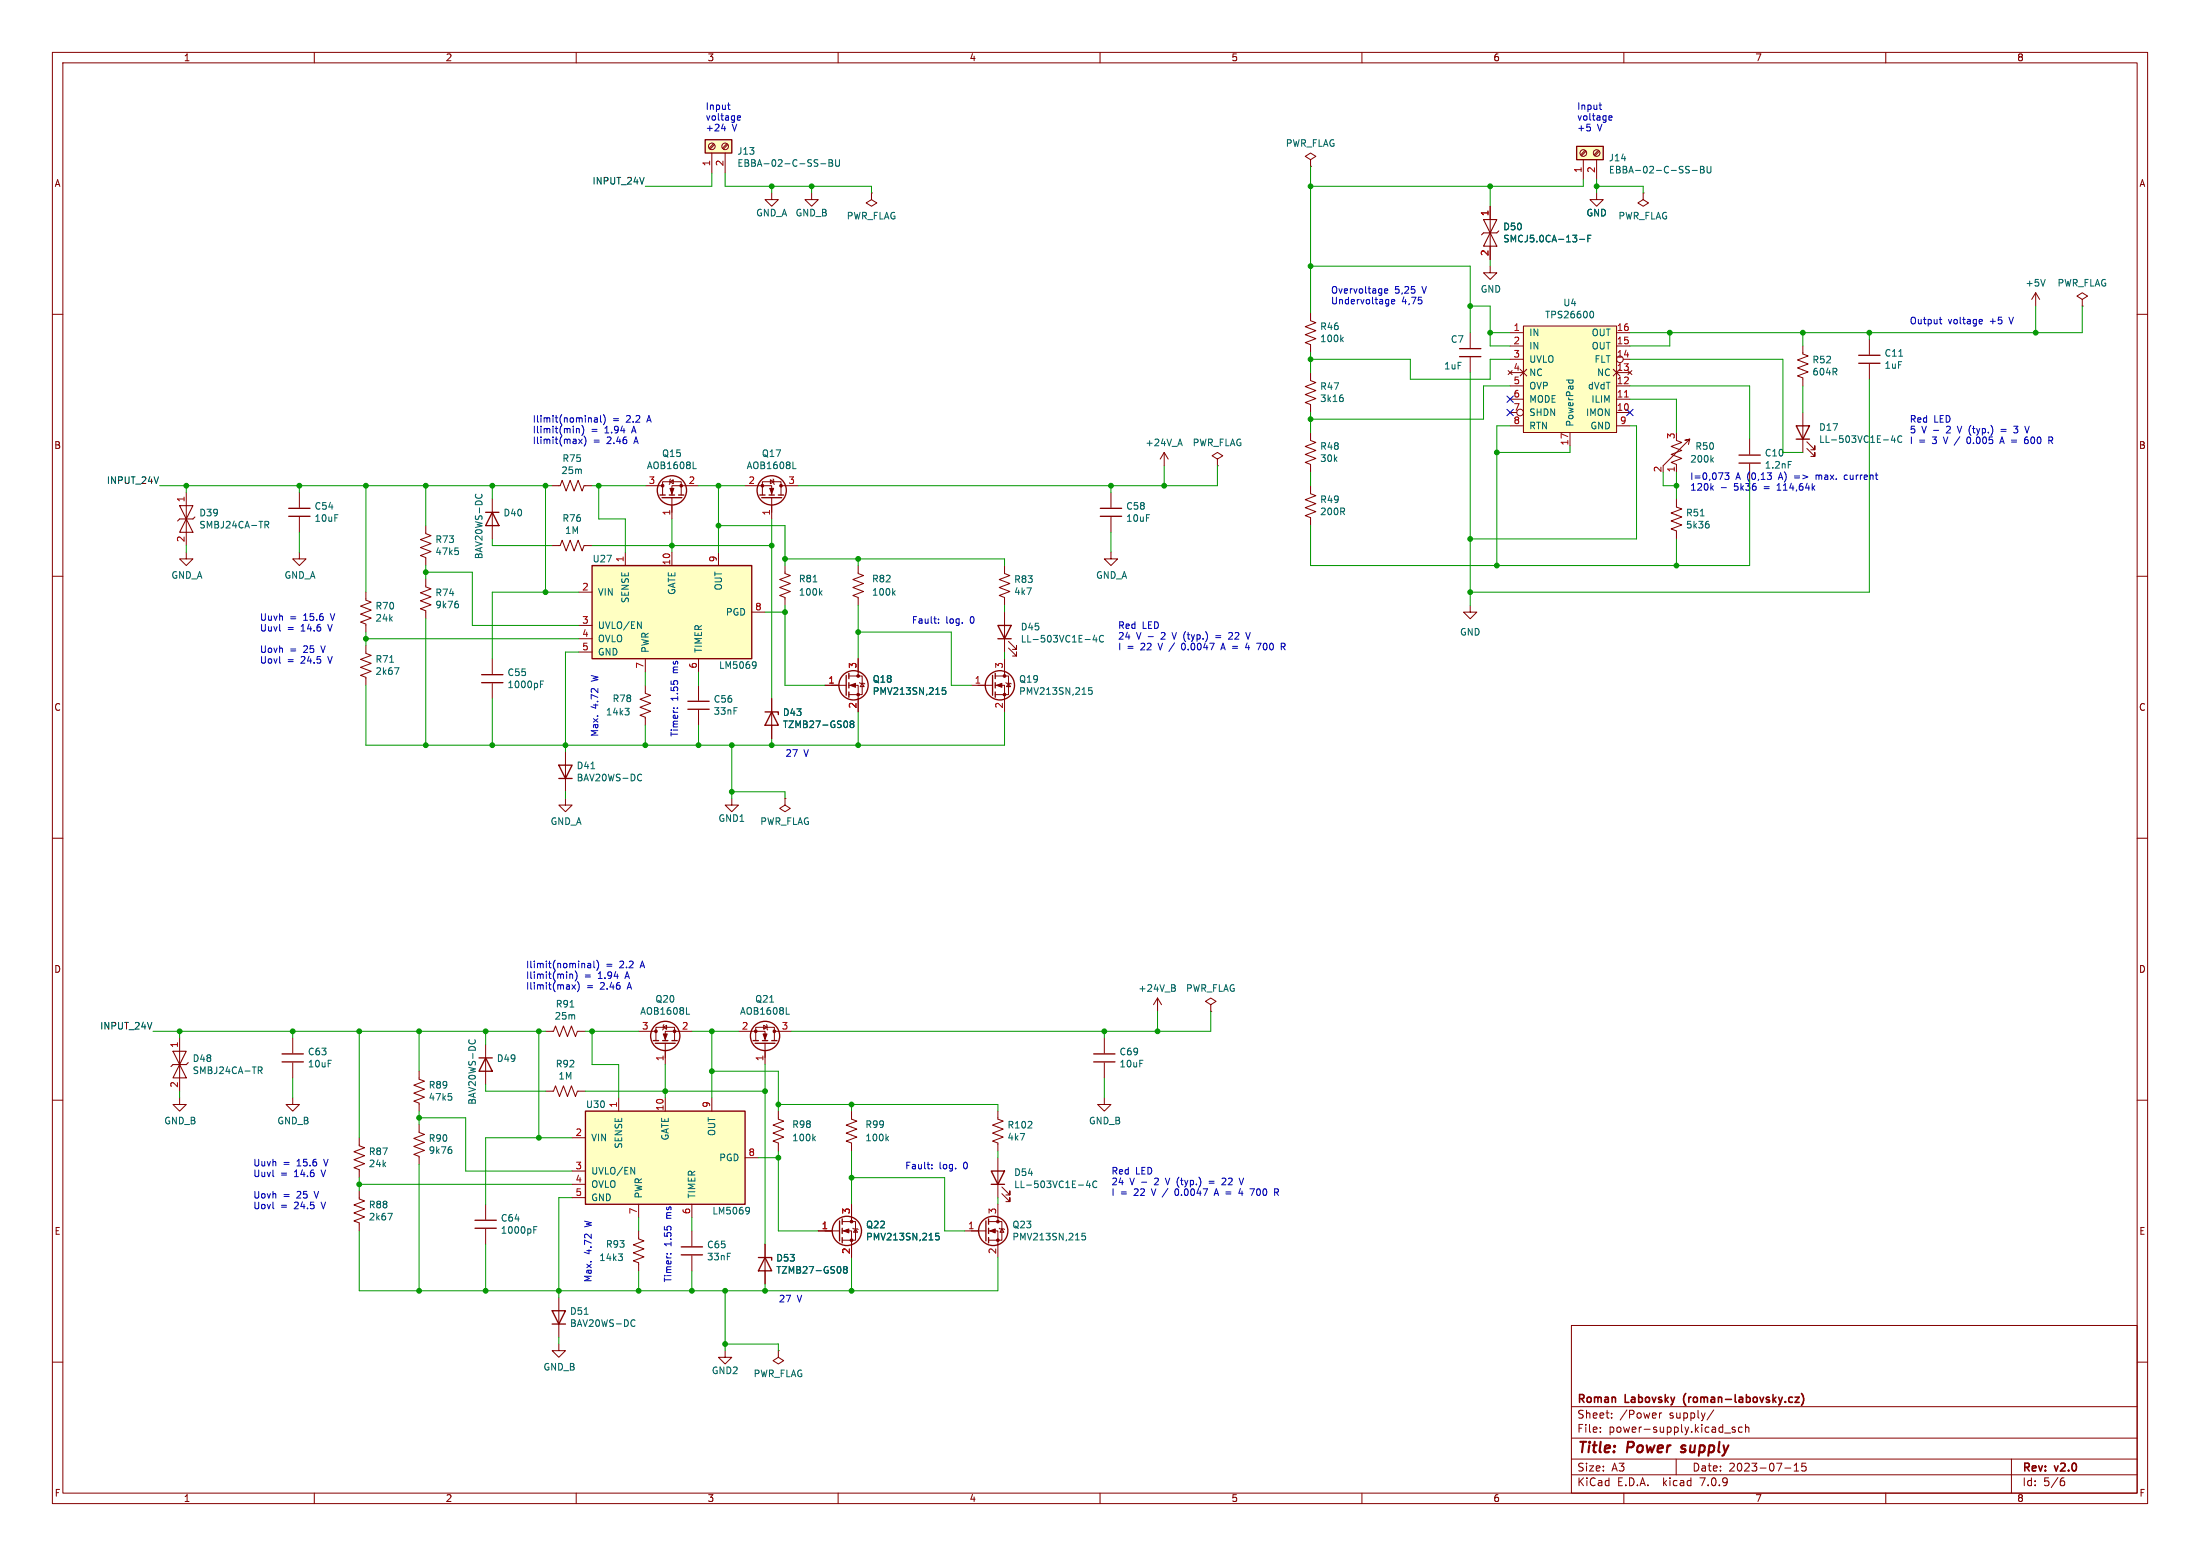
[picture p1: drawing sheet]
<svg xmlns="http://www.w3.org/2000/svg" width="420mm" height="297mm" viewBox="0 0 420 297" stroke-linecap="round" stroke-linejoin="round" font-family="sans-serif">
<g fill="none" stroke="#840000" stroke-width=".19">
<path d="M10 10h400v277h-400zM12 12h396v273h-396zM60 10v2M110 10v2M160 10v2M210 10v2M260 10v2M310 10v2M360 10v2M135.9 29.2v3.8M136.2 27.4l-.8 .9M136.4 27.6l-.8 .9"/>
<path d="M138.4 29.2v3.8M138.8 27.4l-.9 .9M138.9 27.6l-.8 .9M147.3 36.8v1.3h1.3l-1.3 1.3-1.3-1.3h1.3M154.9 36.8v1.3h1.3l-1.3 1.3-1.2-1.3h1.2M166.4 36.8v1.3l1 .6-1 .7-1-.7 1-.6M166.4 36.8h.1M250.2 30.5l1-.7-1-.6-1 .6 1 .7v1.3M250.2 31.8h.1M284.5 39.4v10.1M302.3 30.5v3.8M302.6 28.7l-.8 .9"/>
<path d="M302.8 28.9l-.9 .8M304.8 36.8v1.3h1.3l-1.3 1.3-1.3-1.3h1.3M304.8 30.5v3.8M305.1 28.7l-.8 .9M305.3 28.9l-.8 .8M313.7 36.8v1.3l1 .6-1 .7-1-.7 1-.6M313.7 36.8h.1M10 60h2M250.2 59.7v1.5l1 .4-2 .8 2 .7-2 .8 2 .7-2 .8 1 .4v1.5M284.5 50.8v1.3h1.2l-1.2 1.2-1.3-1.2h1.3M388.6 55.9l-.7 1.3M388.6 55.9v2.5"/>
<path d="M388.6 55.9l.8 1.3M397.5 57.2l1-.7-1-.6-1 .6 1 .7v1.2M397.5 58.4h.1M408 60h2M250.2 71.1v1.5l1 .4-2 .8 2 .7-2 .8 2 .8-2 .7 1 .4v1.5M280.7 63.5v2.9M280.7 68.2v2.9M287.9 70.7l.8 .8M288.3 63.5h2.5M288.3 78.7h1.3M288.3 76.2h2.5M288.3 73.7h2.5"/>
<path d="M288.3 71.1h2.5M288.3 68.6h2.5M288.3 66h2.5M288.7 70.7l-.8 .8M290.2 70.5l1.3 1.3M290.8 62.2h17.8v20.4h-17.8zM291.5 70.5l-1.3 1.3M308 70.5l1.2 1.3M308.6 63.5h2.5M308.6 78.7h2.5M308.6 76.2h2.5M308.6 73.7h2.5"/>
<path d="M308.6 71.1h2.5M308.6 66h2.5M309.2 70.5l-1.2 1.3M309.9 68.6h1.2M310.8 70.7l.7 .8M311.5 70.7l-.7 .8M344.2 66v1.6l1 .3-2 .8 2 .8-2 .7 2 .8-2 .8 1 .3v1.6M344.2 78.7v7.7M356.9 64.8v2.9M356.9 69.5v2.9M35.6 94v10.1M57.1 94v2.9"/>
<path d="M57.1 98.7v2.9M94 95.3v7.6M105.4 92.7h1.5l.4-1 .8 2 .7-2 .8 2 .8-2 .7 2 .4-1h1.5M123.2 92.7h3.3M126.5 94.5v-2.6h3.5v2.6M127.9 91.9l.6-.3v.7zM128 91.4l-.2 1.1M128.3 95v4.1M133.3 92.7h-5v1.8M142.2 92.7h5.1v1.8M145.5 94.5v-2.6h3.6v2.6M147.1 91.6l.6 .3-.6 .4z"/>
<path d="M147.3 95v4.1M147.6 91.4l.2 1.1M149.1 92.7h3.3M212.1 94v2.9M212.1 98.7v2.9M222.2 86.4l-.7 1.2M222.2 86.4v2.5M222.2 86.4l.8 1.2M232.4 87.6l1-.6-1-.6-1 .6 1 .6v1.3M232.4 88.9h.1M250.2 92.7v1.5l1 .4-2 .8 2 .7-2 .8 2 .8-2 .7 1 .4v1.5M250.2 82.6v1.5l1 .4-2 .7 2 .8-2 .7 2 .8-2 .8 1 .3v1.6"/>
<path d="M288.3 81.3h2.5M299.7 82.6v2.5M308.6 81.3h2.5M320 84.1l1.1 .4-2.1 .7 2.1 .8-2.1 .7 2.1 .8-2.1 .8 1 .3v1.6M320 95.3v1.5l1.1 .4-2.1 .7 2.1 .8-2.1 .7 2.1 .8-2.1 .8 1 .3v1.6M322.3 84.8l.3-1-1 .3 1-.3-5.1 5.1M334 83.8v2.9M334 88.5v2.9M344.9 85.6l1.6 1.5v-.7v.7h-.8M344.9 84.3l1.6 1.6v-.8v.8h-.8M10 110h2M35.6 105.4v1.3h1.2l-1.2 1.3-1.3-1.3h1.3"/>
<path d="M57.1 105.4v1.3h1.3l-1.3 1.3-1.2-1.3h1.2M69.8 113v1.6l1.1 .3-2.1 .8 2.1 .8-2.1 .7 2.1 .8-2.1 .7 1 .4v1.6M81.3 100.3v1.6l1 .3-2 .8 2 .8-2 .7 2 .8-2 .7 1 .4v1.6M81.3 110.5v1.5l1 .4-2 .8 2 .7-2 .8 2 .7-2 .8 1 .4v1.5M105.4 104.1h1.5l.4-1 .8 2.1 .7-2.1 .8 2.1 .8-2.1 .7 2.1 .4-1.1h1.5M110.5 113h2.5M110.5 119.4h2.5M119.4 105.4v2.6M128.3 105.4v2.6M137.2 105.4v2.6M143.5 116.8h2.5M149.9 108v1.5l1 .4-2.1 .7 2.1 .8-2.1 .7 2.1 .8-2.1 .8 1.1 .3v1.6"/>
<path d="M163.8 108v1.5l1 .4-2 .7 2 .8-2 .7 2 .8-2 .8 1 .3v1.6M191.8 108v1.5l1 .4-2 .7 2 .8-2 .7 2 .8-2 .8 1 .3v1.6M191.8 116.8v7.7M212.1 105.4v1.3h1.3l-1.3 1.3-1.3-1.3h1.3M280.7 115.6v1.2h1.2l-1.2 1.3-1.3-1.3h1.3M408 110h2M69.8 123.2v1.5l1.1 .4-2.1 .8 2.1 .7-2.1 .8 2.1 .7-2.1 .8 1 .4v1.5M94 125.7v2.9M94 130.5v2.9M110.5 121.9h2.5M110.5 124.5h2.5M123.2 130.8v1.5l1 .4-2 .8 2 .7-2 .8 2 .8-2 .7 1 .4v1.5"/>
<path d="M123.2 125.7v2.6M133.3 125.7v2.6M133.3 130.8v2.9M133.3 135.5v2.9M147.3 133.4v7.6M157.5 130.8h4M162.1 130.8h1.7v5.1M162.1 129h2.5v3.6h-2.5M163.8 125.7v3.3M164.1 130.3l1 .3M164.6 130.4l.4 .7h-.8zM185.4 130.8h4.1"/>
<path d="M190 130.8h1.8v5.1M190 129h2.5v3.6h-2.5M191.8 125.7v3.3M192 130.3l1 .3M192.5 130.4l.4 .7h-.7zM192.5 123.7l1.6 1.5v-.7v.7h-.8M192.5 122.4l1.6 1.6v-.8v.8h-.8M10 160h2M107.9 152.4v1.3h1.3l-1.3 1.2-1.2-1.2h1.2M107.9 143.5v7.6M139.7 152.4v1.3h1.3l-1.3 1.2-1.3-1.2h1.3M149.9 152.4v1.3l1 .6-1 .6-1.1-.6 1.1-.6"/>
<path d="M149.9 152.4h.1M408 160h2M34.3 198.1v10.2M55.9 198.1v2.9M92.7 199.4v7.6M104.1 196.9h1.6l.3-1.1 .8 2.1 .8-2.1 .7 2.1 .8-2.1 .8 2.1 .3-1h1.6M121.9 196.9h3.3M125.2 198.6v-2.5h3.6v2.5M126.6 196.1l.7-.4v.8zM126.7 195.6l-.2 1M127 199.1v4.1M132.1 196.9h-5.1v1.7"/>
<path d="M141 196.9h5v1.7M144.3 198.6v-2.5h3.5v2.5M145.8 195.7l.6 .4-.6 .4zM146 199.1v4.1M146.3 195.6l.3 1M147.8 196.9h3.3M210.8 198.1v2.9M221 190.5l-.8 1.3M221 190.5v2.5M221 190.5l.7 1.3M231.1 191.8l1.1-.7-1.1-.6-1 .6 1 .7v1.2M231.1 193h.1"/>
<path d="M10 210h2M34.3 209.6v1.2h1.3l-1.3 1.3-1.3-1.3h1.3M55.9 209.6v1.2h1.2l-1.2 1.3-1.3-1.3h1.3M55.9 202.8v2.9M68.6 217.2v1.5l1 .4-2 .7 2 .8-2 .8 2 .7-2 .8 1 .4v1.5M80 204.5v1.5l1 .4-2 .7 2 .8-2 .8 2 .7-2 .8 1 .4v1.5M80 214.6v1.6l1 .3-2 .8 2 .8-2 .7 2 .8-2 .7 1 .4v1.5M104.1 208.3h1.6l.3-1 .8 2 .8-2 .7 2 .8-2 .8 2 .3-1h1.6M109.2 217.2h2.6M118.1 209.6v2.5M127 209.6v2.5M135.9 209.6v2.5"/>
<path d="M148.6 212.1v1.5l1 .4-2 .8 2 .7-2 .8 2 .7-2 .8 1 .4v1.5M162.6 212.1v1.5l1 .4-2.1 .8 2.1 .7-2.1 .8 2.1 .7-2.1 .8 1.1 .4v1.5M190.5 212.1v1.5l1 .4-2 .8 2 .7-2 .8 2 .7-2 .8 1 .4v1.5M210.8 209.6v1.2h1.3l-1.3 1.3-1.3-1.3h1.3M210.8 202.8v2.9M408 210h2M68.6 227.3v1.6l1 .3-2 .8 2 .8-2 .7 2 .8-2 .7 1 .4v1.5M92.7 229.9v2.9M92.7 234.6v2.9M109.2 223.5h2.6M109.2 226.1h2.6M109.2 228.6h2.6"/>
<path d="M121.9 234.9v1.6l1 .4-2 .7 2 .8-2 .7 2 .8-2 .8 1 .3v1.6M121.9 229.9v2.5M132.1 229.9v2.5M132.1 234.9v2.9M132.1 239.7v2.9M142.2 221h2.6M146 237.5v7.6M156.2 234.9h4.1M160.8 234.9h1.8v5.1M160.8 233.2h2.5v3.5h-2.5M162.6 229.9v3.3M162.8 234.4l1 .3"/>
<path d="M163.3 234.6l.4 .6h-.8zM184.1 234.9h4.1M188.7 234.9h1.8v5.1M188.7 233.2h2.6v3.5h-2.6M190.5 221v7.6M190.5 229.9v3.3M190.8 234.4l1 .3M191.3 234.6l.3 .6h-.7zM191.3 227.8l1.5 1.6v-.8v.8h-.8M191.3 226.6l1.5 1.5v-.8v.8h-.8M10 260h2M106.7 256.5v1.3h1.2l-1.2 1.3-1.3-1.3h1.3"/>
<path d="M106.7 247.6v7.7M138.4 257.8v1.3h1.3l-1.3 1.2-1.2-1.2h1.2M148.6 257.8v1.3l1 .6-1 .6-1-.6 1-.6M148.6 257.8h.1M300 253h108v32h-108zM408 260h2M300 278.5h108M300 274.5h108M300 268.5h108M305.5 273.2v.2M305.5 272.5v.1M307.7 270.5v.2"/>
<path d="M307.7 269.8v.1M316.8 269.7v1M317.2 269.7l-.3 .1-.1 .2M320 278.5v3M327.2 269.1l-1.3 1.9M329.2 273.5h1.2M331.2 272.5l-.3-.1-.2 .2v.2l.5 .2v.3h-.5M332.6 272.5l-.4-.1-.3 .3 .1 .6h.6M333.2 272.5l.2-.1 .4 .1 .1 .9M333.2 271.9v1.5M342.5 279.7l.4-.4v1.5M344.7 279.3h-.7l-.1 .7 .3-.1h.5l.1 .2-.1 .5-.2 .2-.6-.2"/>
<path d="M384 278.5v6.5M60 285v2M110 285v2M160 285v2M210 285v2M260 285v2M300 281.5h108M310 285v2M340.7 280.2h1.2M342.5 280.8h.9M360 285v2M393.6 282.7h.3l.3 .2-.1 .5-.5 .2"/>
<path d="M394 282.1l-.4 .1"/>
<circle cx="135.9" cy="27.9" r=".63"/>
<circle cx="138.4" cy="27.9" r=".63"/>
<circle cx="302.3" cy="29.2" r=".63"/>
<circle cx="304.8" cy="29.2" r=".63"/>
<circle cx="290.2" cy="78.7" r=".63"/>
<circle cx="309.2" cy="68.6" r=".63"/>
</g>
<path d="M320.9 277.1l.2 .1M321.1 276l-.1 .3 .1 .1" fill="none" stroke="#840000" stroke-width=".4"/>
<path d="M342.7 266.7h.8l-.8 1h.8M343.9 266a1.72 1.72 0 0 1 0 2.3" fill="none" stroke="#840000" stroke-width=".3"/>
<g fill="none" stroke="#840000" stroke-width=".25">
<path d="M134.6 26.7h5.1v2.5h-5.1zM301 27.9h5.1v2.6h-5.1zM278.6 66.5h4.1M278.6 68.1h4.1M354.8 67.8h4.1M354.8 69.3h4.1M55.1 97h4.1M55.1 98.6h4.1M92.7 97.8h2.5M94 97.8l1.2 2.5h-2.5zM126 94.5h1M126.4 95h3.8"/>
<path d="M127.8 94.5h1M129.5 94.5h1.1M145 94.5h1M145.4 95h3.8M146.8 94.5h1M148.6 94.5h1M210.1 97h4M210.1 98.6h4M332 86.9h4M332 88.4h4M342.9 81.3h2.5l-1.2 2.5zM342.9 83.8h2.5"/>
<path d="M113 108h30.5v17.7h-30.5zM190.5 119.4h2.5l-1.2 2.5zM91.9 130.3h4.1M91.9 128.8h4.1M131.3 133.9h4.1M131.3 135.4h4.1M146 135.9h2.6v.5M147.3 135.9l1.3 2.5h-2.6zM161.5 128.9v3.8M162.1 128.5v1M162.1 130.3v1M162.1 132.1v1"/>
<path d="M189.5 128.9v3.8M190 128.5v1M190 130.3v1M190 132.1v1M190.5 121.9h2.5M106.7 146.1h2.5l-1.3 2.5zM106.7 148.6h2.5M124.7 198.6h1M125.1 199.1h3.8M126.5 198.6h1M128.3 198.6h1M143.8 198.6h1"/>
<path d="M144.1 199.1h3.9M145.5 198.6h1.1M147.3 198.6h1M53.8 201.2h4.1M53.8 202.7h4.1M91.4 201.9h2.6M92.7 201.9l1.3 2.6h-2.6zM111.8 212.1h30.4v17.8h-30.4zM208.8 201.2h4.1M208.8 202.7h4.1M90.7 234.4h4M90.7 232.9h4"/>
<path d="M130 238h4.1M130 239.5h4.1M160.3 233v3.9M160.8 232.7v1M160.8 234.4v1.1M160.8 236.2v1M188.2 233v3.9M188.7 232.7v1M188.7 234.4v1.1M188.7 236.2v1M189.2 223.5h2.6l-1.3 2.6zM189.2 226.1h2.6"/>
<path d="M105.4 250.2h2.5l-1.2 2.5zM105.4 252.7h2.5M144.8 240h2.5v.5M146 240l1.3 2.6h-2.5z"/>
<circle cx="128.3" cy="93.6" r="2.79"/>
<circle cx="147.3" cy="93.6" r="2.79"/>
<circle cx="162.9" cy="130.8" r="2.79"/>
<circle cx="190.9" cy="130.8" r="2.79"/>
<circle cx="127" cy="197.7" r="2.79"/>
<circle cx="146" cy="197.7" r="2.79"/>
<circle cx="161.7" cy="234.9" r="2.79"/>
<circle cx="189.6" cy="234.9" r="2.79"/>
</g>
<g fill="#840000" stroke="#840000" stroke-width=".19">
<path d="M190.2 130.8l1.1-.4v.8z"/>
<path d="M126.6 197.4h.8l-.4 1z"/>
<path d="M145.7 197.4h.7l-.4 1z"/>
<path d="M189 234.9l1-.3v.7z"/>
<path d="M161 234.9l1.1-.3v.7z"/>
<path d="M127.9 93.2h.8l-.4 1z"/>
<path d="M146.9 93.2h.8l-.4 1z"/>
<path d="M162.3 130.8l1-.4v.8z"/>
<circle cx="191.8" cy="132.6" r=".25"/>
<circle cx="191.8" cy="129" r=".25"/>
<circle cx="128.8" cy="196.8" r=".25"/>
<circle cx="125.2" cy="196.8" r=".25"/>
<circle cx="144.3" cy="196.8" r=".25"/>
<circle cx="147.8" cy="196.8" r=".25"/>
<circle cx="190.5" cy="236.7" r=".25"/>
<circle cx="190.5" cy="233.2" r=".25"/>
<circle cx="162.6" cy="236.7" r=".25"/>
<circle cx="162.6" cy="233.2" r=".25"/>
<circle cx="130" cy="92.7" r=".25"/>
<circle cx="126.5" cy="92.7" r=".25"/>
<circle cx="145.5" cy="92.7" r=".25"/>
<circle cx="149.1" cy="92.7" r=".25"/>
<circle cx="163.8" cy="132.6" r=".25"/>
<circle cx="163.8" cy="129" r=".25"/>
</g>
<g fill="none" stroke="#006464" stroke-width=".19">
<path d="M156.7 31.3h.9M158.3 30.5h.4l.2 .2-.2 .4 .2 .1 .1 .3-.3 .2h-.4zM158.3 31.1h.4M159.5 30.5v1l.3 .2h.2l.2-.2v-1M323.1 32.5h.9M324.6 31.7h.4l.3 .3-.3 .3 .3 .2v.3l-.2 .2h-.5zM324.6 32.3h.4M325.9 31.7v1.1l.2 .2h.3l.2-.2v-1.1M301.6 45.7h.9M303.1 45.5h.5M303.7 59.5l.1-.1a.68 .68 0 0 1 .4 .6 .68 .68 0 0 1-.4 .7l-.1-.1M303.7 44.9h-.6v1.3"/>
<path d="M390.4 53.3l-.4 1.3M256.1 64.7l.3 .5M256.1 75.4h.2M256.2 75.9l.2 .2v.3l-.2 .3M256.4 64.4l-.4 .5M299 72.5h1.3M299.5 72.5v.4M300.2 72.5l.1 .4M362.5 68h.7M50.6 99.5h.5l.2 .3-.1 .3-.6 .1M90.9 94.3l-.1 .6M91.9 94.3l.1 .6"/>
<path d="M132.3 89.5h.6M151.4 89.5h.6M225 84.7h.6M225.3 83.8l.4 1.3M324.6 98.5h.7M325.9 99.5h.3M326.1 100l.2 .2v.3l-.2 .3M326.7 87.7l.4 .5M327.1 87.4l-.5 .4M341.4 88.1h.6M361.4 83.1l-.3 .9h.8M361.7 83.6v.9"/>
<path d="M363.1 83.3a.6 .6 0 0 0-.9 .4 .6 .6 0 0 0 .6 .8l.3-.2M50.9 100.2l.4 .6M86.9 104.6h.6M87.2 114.8h.2M87.3 105.1l.2 .2v.3l-.2 .3M87.3 115.2l.2 .3v.3l-.2 .2M121.7 118.7l.7 1.3v-1.3M155.2 111.1h.8M156.6 113.1l.3 .5M156.9 112.8l-.5 .4M170.5 113.1l.4 .5M170.9 112.8l-.5 .4"/>
<path d="M74.4 126.4h.7M75.3 127.5h.9l-.6 1.2M103.2 130.6h.4M103.2 130h.6M119.3 135.2h.8l-.4 .5M119.9 135.7l.2 .2v.3l-.2 .3M144.1 126.3l.2 .3a.94 .94 0 0 1-.2 .9M144.3 126.9l-.2 .2M162.5 138.2l-.2-.3 .2-.3h.3l.2 .3-.2 .3M162.5 138.2l-.2 .2v.4l.2 .1 .4-.1 .1-.2v-.2l-.2-.2M162.5 138.2h.3M180.5 131.3h-.6v.6l.1-.2 .5 .1 .1 .2-.1 .4-.2 .1-.4-.1"/>
<path d="M208.5 131.3h-.6l-.1 .6 .2-.2 .4 .1 .1 .2v.4l-.2 .1-.5-.1M209 121.2l-.3 .9h.8M209.3 121.7v.9M210.7 121.4a.6 .6 0 0 0-.9 .4 .6 .6 0 0 0 .6 .8l.3-.2M112.8 146.7h.7M121.9 147.8l.6 .1M122.5 148.9l-.6 .1M89.6 198.5l-.1 .5M90.6 198.5l.1 .5M108.8 192.2h.8M131.1 193.6h.6M150.1 193.6h.6"/>
<path d="M224.1 188l.2 .2-.2 .4 .2 .1 .1 .3-.2 .2h-.5M49.3 203.7h.5l.2 .2-.1 .4h-.6M49.6 204.3l.4 .6M85.6 208.7h.6M85.9 218.9h.2M86 209.2l.3 .3v.3l-.3 .2M86 219.4l.3 .2v.3l-.3 .3M155.3 217.3l.4 .4M155.7 216.9l-.5 .5M169.3 217.3l.3 .4M169.6 216.9l-.5 .5M74 231.6h.9l-.6 1.3"/>
<path d="M101.9 234.7h.4M101.9 234.1h.6M118 239.3h.8l-.4 .5M118.6 239.8l.2 .3v.3l-.2 .2M120.4 222.8l.8 1.3v-1.3M142.6 230.4h.2l.3 .3a.84 .84 0 0 1-.4 1M143.1 231l-.1 .2h-.4M179.2 235.4h-.6v.6l.2-.1h.4l.1 .2-.1 .5-.1 .1-.5-.1M207.2 235.4h-.6l-.1 .6 .2-.1h.4l.1 .2v.5l-.2 .1-.5-.1M207.7 225.4l-.3 .9h.8M208 225.8v.9M209.4 225.5a.6 .6 0 0 0-.8 .5 .6 .6 0 0 0 .6 .7l.2-.1"/>
<path d="M111.5 250.9h.8M120.7 252h.5M121.2 253.1h-.5M161.3 242.3l-.3-.2 .3-.3h.2l.2 .2-.2 .3M161.3 242.3l-.3 .2 .1 .4 .2 .1h.3l.1-.2v-.3l-.2-.2M161.3 242.3h.2"/>
</g>
<g fill="#ffffc2" stroke="#ffffc2" stroke-width=".19">
<path d="M111.8 212.1h30.4v17.8h-30.4z"/>
<path d="M113 108h30.5v17.7h-30.5z"/>
<path d="M290.8 62.2h17.8v20.4h-17.8z"/>
<path d="M301 27.9h5.1v2.6h-5.1z"/>
<path d="M134.6 26.7h5.1v2.5h-5.1z"/>
</g>
<path d="M283.2 41.9h2.5l-1.2 2.6zM284.5 44.5l1.2 2.5h-2.5zM286.1 44.1l-.4 .4h-2.5l-.4 .3M34.3 96.5h2.5l-1.2 2.6zM35.6 99.1l1.2 2.5h-2.5zM37.2 98.7l-.4 .4h-2.5l-.4 .3M33 200.7h2.6l-1.3 2.5zM34.3 203.2l1.3 2.5h-2.6zM35.9 202.8l-.3 .4h-2.6l-.4 .4" fill="none" stroke="#840000" stroke-width=".2"/>
<path d="M310.1 75.8h.7" fill="none" stroke="#a90000" stroke-width=".19"/>
<g fill="none" stroke="#0000c2" stroke-width=".19">
<path d="M137.7 24.6h.8M138.3 24.1v.9M138.9 20.1h.5M139.1 20.8l.3 .1M140.8 22.9h.5M140.8 22.2l.4-.1 .2 .3-.6 .1M303.5 24.3l.1 .1-.1 .5M305.3 20.1h.4M305.5 20.8l.2 .1M307.2 22.9h.5M307.2 22.2l.4-.1 .1 .3-.6 .1M264.3 55.5l.6-.1v-.2l-.4-.1-.2 .2 .1 .6h.5"/>
<path d="M265 57.2h.1M265.1 57.2l-.1 1.1M265.1 57.9l-.1 .1M265.7 57.6l.6-.1-.1-.3h-.4l-.1 .1v.6h.5M113.5 79.8h.5v.8M114.6 79.3v1.1l.2 .2M115.2 79.1a1.47 1.47 0 0 1 0 1.9M370.2 61h.5M370.4 60.5v1.1l.3 .2M378 61h.4v.3l-.6 .1M378.4 61.8h-.4M110 81.9l.2-.1h.3l.1 .8"/>
<path d="M110 81.8v.8M110.5 83.8l.6 .9M111.1 83.8l-.6 .9M111.4 81.7v.9l-.3 .5M111.5 83.2a1.46 1.46 0 0 1 0 2M114 80l-.4 .1-.2 .2 .2 .3 .4-.1M326.7 93.1l.4 .5M327.1 92.7l-.5 .5M328.6 93.1h1M329.3 90.3h.8l-.5 .4 .4 .2v.5l-.2 .1-.5-.1M339.3 93.6h.7M339.4 92.6l-.1 .1"/>
<path d="M346.7 90.7v.8M346.9 90.7l-.2 .1M352.6 90.7h-.4l-.1 .2v.5l.5 .1M373.7 81.4l.4 1.2M375.5 83.6v.6l.1 .4M381.9 84.3h.6M382 82h1M382 82.3h1M382.2 83.4l-.4 1.3M384.4 81.4h.8l-.4 .4 .3 .1M384.4 82.5l.2 .1h.5M386.6 84l.4-.1 .2 .2-.1 .5h-.5"/>
<path d="M386.8 83.4l-.3 .3M387.4 81.4l-.4 1.2M391.1 83.4h.5l.3 .2-.2 .4-.6 .1M391.4 84.1l.5 .6M179.2 118.8v.2M179.2 118.2v.1M128.6 135.2h.1M129.3 135.2h.1M223.7 120.7l.5 1.3M225.6 123v.6l.1 .4M232.1 121.3h1M232.1 121.7h1"/>
<path d="M233.2 123.7h.6M233.5 122.8l-.4 1.2M235.2 120.8l-.5-.1-.1 .2M235.2 121.3l-.7 .7h.8M237.8 120.7l.5 1.3 .4-1.3M238.1 122.7l-.3 .9h.8M238.4 123.2v.8M239.9 122.8h.8l-.5 1.2M244.6 122.8h.5l.2 .2-.1 .4h-.6M244.9 123.4l.4 .6M108.8 186l.2-.1 .3 .1v.8M108.8 185.9v.9"/>
<path d="M109.2 188l.7 .8M109.9 188l-.7 .8M110.1 185.9v.8l-.3 .6M110.2 187.4a1.46 1.46 0 0 1 0 1.9M112.2 183.9h.5l.1 .8M112.8 184.2h-.5l-.1 .2 .1 .3h.5M113.4 183.5v1l.2 .2M113.9 183.3a1.47 1.47 0 0 1 .1 1.9M127.3 239.3h.1M128 239.3h.1M177.9 223v.1M177.9 222.3v.1"/>
<path d="M222.5 224.9l.4 1.2M224.3 227.2v.5l.2 .4M230.8 225.5h1M230.8 225.8h1M231.9 227.8h.6M232.2 226.9l-.4 1.3M233.9 224.9h-.4l-.2 .1M234 225.4l-.8 .7h.8M236.6 224.9l.4 1.2 .4-1.2M236.8 226.9l-.3 .9h.8M237.1 227.3v.9M238.6 226.9h.9l-.6 1.3"/>
<path d="M243.3 226.9h.5l.3 .3-.2 .3-.6 .1M243.6 227.6l.5 .6"/>
</g>
<g fill="none" stroke="#009600" stroke-width=".19">
<path d="M135.9 33v2.6h-12.7M138.4 33v2.6h28v1.2M147.3 35.6v1.2M154.9 35.6v1.2M250.2 31.8v27.9M284.5 35.6v3.8M302.3 34.3v1.3h-52.1M304.8 35.6h8.9v1.2M304.8 34.3v2.5M250.2 50.8h30.5v12.7M280.7 58.4h3.8v7.6h3.8M284.5 49.5v1.3"/>
<path d="M388.6 58.4v5.1M397.5 58.4v5.1h-86.4M250.2 68.6h19v3.8h15.3v-3.8h3.8M250.2 67.3v3.8M250.2 78.7v3.9M280.7 71.1v44.5M284.5 63.5h3.8M288.3 73.7h-5.1v6.3h-33M311.1 68.6h29.3v17.8h3.8M311.1 76.2h8.9v6.4M311.1 73.7h22.9v10.1M318.8 63.5v2.5h-7.7"/>
<path d="M344.2 63.5v2.5M344.2 73.7v5M356.9 63.5v1.3M356.9 72.4v40.6h-76.2M30.5 92.7h74.9M35.6 92.7v1.3M57.1 92.7v1.3M69.8 92.7v20.3M81.3 92.7v7.6M94 92.7v2.6M104.1 92.7v20.3M113 92.7h10.2"/>
<path d="M114.3 92.7v6.4h5.1v6.3M128.3 99.1v6.3M133.3 92.7h8.9M137.2 92.7v12.7M147.3 99.1v34.3M212.1 92.7v1.3M222.2 88.9v3.8M232.4 88.9v3.8h-80M250.2 90.2v2.5M288.3 81.3h-2.6v26.7M299.7 85.1v1.3h-14M311.1 81.3h1.3v21.6h-31.7"/>
<path d="M317.5 90.2v2.5h2.5M320 90.2v5.1M334 91.4v16.6h-83.8v-7.7M35.6 104.1v1.3M57.1 101.6v3.8M81.3 108v2.5M81.3 118.1v24.1M81.3 109.2h8.9v10.2h20.3M94 102.9v1.2h11.4M110.5 113h-16.5v12.7M113 104.1h34.3M137.2 100.3h12.7v7.7"/>
<path d="M146 116.8h3.9M149.9 115.6v15.2h7.6M149.9 106.7h41.9v1.3M163.8 106.7v1.3M163.8 115.6v10.1M191.8 115.6v1.2M212.1 101.6v3.8M320 102.9v5.1M69.8 130.8v11.4h122v-6.3M69.8 120.7v2.5M69.8 121.9h40.7M94 133.4v8.8"/>
<path d="M110.5 124.5h-2.6v19M123.2 128.3v2.5M123.2 138.4v3.8M133.3 128.3v2.5M133.3 138.4v3.8M163.8 120.7h17.8v10.1h3.8M163.8 135.9v6.3M191.8 124.5v1.2M107.9 151.1v1.3M139.7 151.1h10.2v1.3M139.7 142.2v10.2M147.3 141v1.2"/>
<path d="M29.2 196.9h74.9M34.3 196.9v1.2M55.9 196.9v1.2M68.6 196.9v20.3M80 196.9v7.6M92.7 196.9v2.5M102.9 196.9v20.3M111.8 196.9h10.1M113 196.9v6.3h5.1v6.4M132.1 196.9h8.9M135.9 196.9v12.7M210.8 196.9v1.2"/>
<path d="M221 193v3.9M231.1 193v3.9h-80M34.3 208.3v1.3M55.9 205.7v3.9M80 212.1v2.5M80 213.4h8.9v10.1h20.3M92.7 207v1.3h11.4M109.2 217.2h-16.5v12.7M111.8 208.3h34.2M127 203.2v6.4M135.9 204.5h12.7v7.6M146 203.2v34.3"/>
<path d="M148.6 210.8h41.9v1.3M148.6 219.7v15.2h7.6M162.6 210.8v1.3M162.6 219.7v10.2M190.5 219.7v1.3M210.8 205.7v3.9M68.6 234.9v11.5h121.9v-6.4M68.6 226.1h40.6M68.6 224.8v2.5M80 222.2v24.2M92.7 237.5v8.9M109.2 228.6h-2.5v19"/>
<path d="M121.9 232.4v2.5M132.1 232.4v2.5M144.8 221h3.8M162.6 224.8h17.7v10.1h3.8M190.5 228.6v1.3M106.7 255.3v1.2M121.9 242.6v3.8M132.1 242.6v3.8M138.4 246.4v11.4M138.4 256.5h10.2v1.3M146 245.1v1.3M162.6 240v6.4"/>
</g>
<path d="M287.7 78.1l1.2 1.2M287.7 75.6l1.2 1.2M288.9 78.1l-1.2 1.2M288.9 75.6l-1.2 1.2M310.5 78.1l1.3 1.2M311.8 78.1l-1.3 1.2" fill="none" stroke="#000084" stroke-width=".19"/>
<g fill="#009600" stroke="#009600" stroke-width=".19">
<circle cx="285.7" cy="86.4" r=".46"/>
<circle cx="285.7" cy="108" r=".46"/>
<circle cx="280.7" cy="113" r=".46"/>
<circle cx="320" cy="108" r=".46"/>
<circle cx="149.9" cy="116.8" r=".46"/>
<circle cx="212.1" cy="92.7" r=".46"/>
<circle cx="163.8" cy="120.7" r=".46"/>
<circle cx="137.2" cy="92.7" r=".46"/>
<circle cx="280.7" cy="58.4" r=".46"/>
<circle cx="250.2" cy="50.8" r=".46"/>
<circle cx="280.7" cy="102.9" r=".46"/>
<circle cx="284.5" cy="63.5" r=".46"/>
<circle cx="250.2" cy="35.6" r=".46"/>
<circle cx="250.2" cy="68.6" r=".46"/>
<circle cx="250.2" cy="80" r=".46"/>
<circle cx="210.8" cy="196.9" r=".46"/>
<circle cx="163.8" cy="142.2" r=".46"/>
<circle cx="139.7" cy="142.2" r=".46"/>
<circle cx="147.3" cy="142.2" r=".46"/>
<circle cx="221" cy="196.9" r=".46"/>
<circle cx="320" cy="92.7" r=".46"/>
<circle cx="318.8" cy="63.5" r=".46"/>
<circle cx="388.6" cy="63.5" r=".46"/>
<circle cx="344.2" cy="63.5" r=".46"/>
<circle cx="356.9" cy="63.5" r=".46"/>
<circle cx="284.5" cy="35.6" r=".46"/>
<circle cx="304.8" cy="35.6" r=".46"/>
<circle cx="149.9" cy="106.7" r=".46"/>
<circle cx="147.3" cy="104.1" r=".46"/>
<circle cx="163.8" cy="106.7" r=".46"/>
<circle cx="147.3" cy="35.6" r=".46"/>
<circle cx="154.9" cy="35.6" r=".46"/>
<circle cx="222.2" cy="92.7" r=".46"/>
<circle cx="69.8" cy="92.7" r=".46"/>
<circle cx="81.3" cy="92.7" r=".46"/>
<circle cx="57.1" cy="92.7" r=".46"/>
<circle cx="69.8" cy="121.9" r=".46"/>
<circle cx="35.6" cy="92.7" r=".46"/>
<circle cx="81.3" cy="109.2" r=".46"/>
<circle cx="94" cy="92.7" r=".46"/>
<circle cx="104.1" cy="92.7" r=".46"/>
<circle cx="94" cy="142.2" r=".46"/>
<circle cx="81.3" cy="142.2" r=".46"/>
<circle cx="114.3" cy="92.7" r=".46"/>
<circle cx="128.3" cy="104.1" r=".46"/>
<circle cx="104.1" cy="113" r=".46"/>
<circle cx="137.2" cy="100.3" r=".46"/>
<circle cx="55.9" cy="196.9" r=".46"/>
<circle cx="102.9" cy="217.2" r=".46"/>
<circle cx="80" cy="196.9" r=".46"/>
<circle cx="80" cy="213.4" r=".46"/>
<circle cx="68.6" cy="196.9" r=".46"/>
<circle cx="34.3" cy="196.9" r=".46"/>
<circle cx="148.6" cy="210.8" r=".46"/>
<circle cx="138.4" cy="246.4" r=".46"/>
<circle cx="132.1" cy="246.4" r=".46"/>
<circle cx="146" cy="208.3" r=".46"/>
<circle cx="138.4" cy="256.5" r=".46"/>
<circle cx="148.6" cy="221" r=".46"/>
<circle cx="139.7" cy="151.1" r=".46"/>
<circle cx="113" cy="196.9" r=".46"/>
<circle cx="127" cy="208.3" r=".46"/>
<circle cx="92.7" cy="196.9" r=".46"/>
<circle cx="102.9" cy="196.9" r=".46"/>
<circle cx="107.9" cy="142.2" r=".46"/>
<circle cx="135.9" cy="196.9" r=".46"/>
<circle cx="135.9" cy="204.5" r=".46"/>
<circle cx="133.3" cy="142.2" r=".46"/>
<circle cx="123.2" cy="142.2" r=".46"/>
<circle cx="106.7" cy="246.4" r=".46"/>
<circle cx="121.9" cy="246.4" r=".46"/>
<circle cx="92.7" cy="246.4" r=".46"/>
<circle cx="80" cy="246.4" r=".46"/>
<circle cx="68.6" cy="226.1" r=".46"/>
<circle cx="162.6" cy="246.4" r=".46"/>
<circle cx="146" cy="246.4" r=".46"/>
<circle cx="162.6" cy="210.8" r=".46"/>
<circle cx="162.6" cy="224.8" r=".46"/>
</g>
<g font-size="2.8" fill="#840000">
<text x="301" y="277.9">Title:</text>
<text x="310.6" y="277.9">Power</text>
<text x="321.8" y="277.9">supply</text>
</g>
<g font-size="2.1" fill="#840000">
<text x="301" y="268.2">Roman</text>
<text x="310.3" y="268.2">Labovsky</text>
<text x="322" y="268.2">(roman-labovsky.cz)</text>
<text x="301" y="273.7">File:</text>
<text x="301" y="271">Sheet:</text>
<text x="307.1" y="273.7">power-supply.kicad_sch</text>
<text x="309.2" y="271">/Power</text>
<text x="318.7" y="271">supply/</text>
<text x="301" y="281.1">Size:</text>
<text x="307.6" y="281.1">A3</text>
<text x="323" y="281.1">Date:</text>
<text x="330" y="281.1">2023-07-15</text>
<text x="386" y="281.3">Rev:</text>
<text x="392.4" y="281.3">v2.0</text>
<text x="301" y="283.9">KiCad</text>
<text x="308.7" y="283.9">E.D.A.</text>
<text x="317.6" y="283.9">kicad</text>
<text x="324.8" y="283.9">7.0.9</text>
<text x="386" y="283.9">Id:</text>
<text x="390.1" y="283.9">5/6</text>
</g>
<g font-size="1.8" fill="#840000">
<text x="35" y="11.9">1</text>
<text x="85" y="11.9">2</text>
<text x="135" y="11.9">3</text>
<text x="185" y="11.9">4</text>
<text x="235" y="11.9">5</text>
<text x="285" y="11.9">6</text>
<text x="335" y="11.9">7</text>
<text x="385" y="11.9">8</text>
<text x="10.3" y="35.9">A</text>
<text x="408.3" y="35.9">A</text>
<text x="10.3" y="85.9">B</text>
<text x="408.2" y="85.9">B</text>
<text x="10.3" y="135.9">C</text>
<text x="408.2" y="135.9">C</text>
<text x="10.3" y="185.9">D</text>
<text x="408.2" y="185.9">D</text>
<text x="10.3" y="235.9">E</text>
<text x="408.3" y="235.9">E</text>
<text x="10.3" y="285.9">F</text>
<text x="35" y="286.9">1</text>
<text x="85" y="286.9">2</text>
<text x="135" y="286.9">3</text>
<text x="185" y="286.9">4</text>
<text x="235" y="286.9">5</text>
<text x="285" y="286.9">6</text>
<text x="335" y="286.9">7</text>
<text x="385" y="286.9">8</text>
<text x="408.3" y="285.9">F</text>
</g>
<g font-size="1.8" fill="#0000c2">
<text x="134.6" y="21.1">Input</text>
<text x="134.6" y="23.1">voltage</text>
<text x="301" y="21.1">Input</text>
<text x="301" y="23.1">voltage</text>
<text x="134.6" y="25.2">+24</text>
<text x="139.8" y="25.2">V</text>
<text x="301" y="25.2">+5</text>
<text x="304.9" y="25.2">V</text>
<text x="254" y="56.1">Overvoltage</text>
<text x="254" y="58.2">Undervoltage</text>
<text x="266.2" y="56.1">5,25</text>
<text x="267.6" y="58.2">4,75</text>
<text x="271.6" y="56.1">V</text>
<text x="364.5" y="62">Output</text>
<text x="371.9" y="62">voltage</text>
<text x="380" y="62">+5</text>
<text x="383.9" y="62">V</text>
<text x="101.6" y="80.8">Ilimit(nominal)</text>
<text x="101.6" y="82.8">Ilimit(min)</text>
<text x="112.8" y="82.8">=</text>
<text x="115.6" y="82.8">1.94</text>
<text x="116.9" y="80.8">=</text>
<text x="119.7" y="80.8">2.2</text>
<text x="121" y="82.8">A</text>
<text x="123.9" y="80.8">A</text>
<text x="364.5" y="80.8">Red</text>
<text x="364.5" y="82.8">5</text>
<text x="366.9" y="82.8">V -</text>
<text x="369.2" y="80.8">LED</text>
<text x="371.9" y="82.8">2</text>
<text x="374.3" y="82.8">V (typ.)</text>
<text x="385.6" y="82.8">3</text>
<text x="101.6" y="84.8">Ilimit(max)</text>
<text x="113.2" y="84.8">=</text>
<text x="116" y="84.8">2.46</text>
<text x="121.4" y="84.8">A</text>
<text x="336.8" y="89.6">1.2nF</text>
<text x="364.5" y="84.8">I</text>
<text x="366.3" y="84.8">=</text>
<text x="369" y="84.8">3</text>
<text x="371.4" y="84.8">V /</text>
<text x="376.1" y="84.8">0.005</text>
<text x="382.8" y="84.8">A =</text>
<text x="387.8" y="84.8">600</text>
<text x="322.6" y="91.7">I=0,073</text>
<text x="322.6" y="93.7">120k</text>
<text x="331.1" y="93.7">5k36</text>
<text x="331.4" y="91.7">A (0,13</text>
<text x="337" y="93.7">=</text>
<text x="339.7" y="93.7">114,64k</text>
<text x="339.9" y="91.7">A)</text>
<text x="343" y="91.7">=&gt;</text>
<text x="347.3" y="91.7">max.</text>
<text x="352.9" y="91.7">current</text>
<text x="49.5" y="118.6">Uuvh</text>
<text x="55.3" y="118.6">=</text>
<text x="58" y="118.6">15.6</text>
<text x="63.4" y="118.6">V</text>
<text x="174" y="119.1">Fault:</text>
<text x="180.5" y="119.1">log.</text>
<text x="185.3" y="119.1">0</text>
<text x="49.5" y="120.6">Uuvl</text>
<text x="49.5" y="124.7">Uovh</text>
<text x="54.8" y="120.6">=</text>
<text x="55.3" y="124.7">=</text>
<text x="57.6" y="120.6">14.6</text>
<text x="58" y="124.7">25</text>
<text x="61.6" y="124.7">V</text>
<text x="63" y="120.6">V</text>
<text x="213.4" y="120.1">Red</text>
<text x="213.4" y="122.2">24</text>
<text x="213.4" y="124.2">I</text>
<text x="215.1" y="124.2">=</text>
<text x="216.9" y="122.2">V -</text>
<text x="217.9" y="124.2">22</text>
<text x="218" y="120.1">LED</text>
<text x="221.5" y="124.2">V /</text>
<text x="222" y="122.2">2</text>
<text x="224.3" y="122.2">V (typ.)</text>
<text x="226.2" y="124.2">0.0047</text>
<text x="234.1" y="124.2">A =</text>
<text x="235.6" y="122.2">22</text>
<text x="241.4" y="124.2">700</text>
<text x="49.5" y="126.8">Uovl</text>
<text x="54.8" y="126.8">=</text>
<text x="57.6" y="126.8">24.5</text>
<text x="63" y="126.8">V</text>
<text x="114.3" y="129.9" transform="rotate(-90 114.3 129.9)">W</text>
<text x="129.5" y="128.4" transform="rotate(-90 129.5 128.4)">ms</text>
<text x="114.3" y="135.3" transform="rotate(-90 114.3 135.3)">4.72</text>
<text x="129.5" y="133.8" transform="rotate(-90 129.5 133.8)">1.55</text>
<text x="114.3" y="140.7" transform="rotate(-90 114.3 140.7)">Max.</text>
<text x="129.5" y="140.7" transform="rotate(-90 129.5 140.7)">Timer:</text>
<text x="149.9" y="144.5">27</text>
<text x="153.4" y="144.5">V</text>
<text x="100.3" y="184.9">Ilimit(nominal)</text>
<text x="115.7" y="184.9">=</text>
<text x="118.4" y="184.9">2.2</text>
<text x="122.6" y="184.9">A</text>
<text x="100.3" y="186.9">Ilimit(min)</text>
<text x="100.3" y="189">Ilimit(max)</text>
<text x="111.5" y="186.9">=</text>
<text x="112" y="189">=</text>
<text x="114.3" y="186.9">1.94</text>
<text x="114.7" y="189">2.46</text>
<text x="119.7" y="186.9">A</text>
<text x="120.1" y="189">A</text>
<text x="48.3" y="222.7">Uuvh</text>
<text x="48.3" y="224.8">Uuvl</text>
<text x="53.5" y="224.8">=</text>
<text x="54" y="222.7">=</text>
<text x="56.3" y="224.8">14.6</text>
<text x="56.8" y="222.7">15.6</text>
<text x="61.7" y="224.8">V</text>
<text x="62.2" y="222.7">V</text>
<text x="172.7" y="223.3">Fault:</text>
<text x="179.3" y="223.3">log.</text>
<text x="184" y="223.3">0</text>
<text x="212.1" y="224.3">Red</text>
<text x="212.1" y="226.3">24</text>
<text x="215.7" y="226.3">V -</text>
<text x="216.8" y="224.3">LED</text>
<text x="220.7" y="226.3">2</text>
<text x="223.1" y="226.3">V (typ.)</text>
<text x="234.4" y="226.3">22</text>
<text x="48.3" y="228.8">Uovh</text>
<text x="48.3" y="230.9">Uovl</text>
<text x="53.5" y="230.9">=</text>
<text x="54" y="228.8">=</text>
<text x="56.3" y="230.9">24.5</text>
<text x="56.8" y="228.8">25</text>
<text x="60.4" y="228.8">V</text>
<text x="61.7" y="230.9">V</text>
<text x="128.3" y="232.5" transform="rotate(-90 128.3 232.5)">ms</text>
<text x="212.1" y="228.4">I</text>
<text x="213.9" y="228.4">=</text>
<text x="216.6" y="228.4">22</text>
<text x="220.2" y="228.4">V /</text>
<text x="225" y="228.4">0.0047</text>
<text x="232.8" y="228.4">A =</text>
<text x="240.2" y="228.4">700</text>
<text x="113" y="239.5" transform="rotate(-90 113 239.5)">4.72</text>
<text x="113" y="234.1" transform="rotate(-90 113 234.1)">W</text>
<text x="128.3" y="237.9" transform="rotate(-90 128.3 237.9)">1.55</text>
<text x="113" y="244.9" transform="rotate(-90 113 244.9)">Max.</text>
<text x="128.3" y="244.9" transform="rotate(-90 128.3 244.9)">Timer:</text>
<text x="148.6" y="248.7">27</text>
<text x="152.2" y="248.7">V</text>
</g>
<g font-size="1.8" fill="#006464">
<text x="140.7" y="29.7">J13</text>
<text x="245.4" y="28.2">PWR_FLAG</text>
<text x="140.7" y="32">EBBA-02-C-SS-BU</text>
<text x="307" y="31">J14</text>
<text x="307" y="33.3">EBBA-02-C-SS-BU</text>
<text x="144.3" y="41.5">GND_A</text>
<text x="151.8" y="41.5">GND_B</text>
<text x="302.8" y="41.5">GND</text>
<text x="161.6" y="42.1">PWR_FLAG</text>
<text x="286.9" y="44.1">D50</text>
<text x="286.9" y="46.5">SMCJ5.0CA-13-F</text>
<text x="308.9" y="42.1">PWR_FLAG</text>
<text x="282.6" y="56.1">GND</text>
<text x="298.3" y="58.6">U4</text>
<text x="386.6" y="54.9">+5V</text>
<text x="392.7" y="54.9">PWR_FLAG</text>
<text x="251.9" y="63.2">R46</text>
<text x="251.9" y="65.5">100k</text>
<text x="276.9" y="65.6">C7</text>
<text x="291.8" y="64.4">IN</text>
<text x="294.9" y="61">TPS26600</text>
<text x="303.8" y="64.4">OUT</text>
<text x="275.6" y="70.7">1uF</text>
<text x="291.8" y="66.9">IN</text>
<text x="291.8" y="69.4">UVLO</text>
<text x="291.8" y="72">NC</text>
<text x="303.8" y="66.9">OUT</text>
<text x="304.3" y="69.4">FLT</text>
<text x="304.8" y="72">NC</text>
<text x="345.9" y="69.5">R52</text>
<text x="345.9" y="71.9">604R</text>
<text x="359.7" y="68.3">C11</text>
<text x="359.7" y="70.6">1uF</text>
<text x="251.9" y="74.6">R47</text>
<text x="251.9" y="76.9">3k16</text>
<text x="291.8" y="74.5">OVP</text>
<text x="291.8" y="77.1">MODE</text>
<text x="303" y="74.5">dVdT</text>
<text x="303.7" y="77.1">ILIM</text>
<text x="291.8" y="79.6">SHDN</text>
<text x="291.8" y="82.1">RTN</text>
<text x="300.6" y="81.5" transform="rotate(-90 300.6 81.5)">PowerPad</text>
<text x="302.7" y="79.6">IMON</text>
<text x="303.5" y="82.1">GND</text>
<text x="347.2" y="82.4">D17</text>
<text x="107.3" y="88.4">R75</text>
<text x="123.4" y="89.7">AOB1608L</text>
<text x="126.3" y="87.4">Q15</text>
<text x="142.4" y="89.7">AOB1608L</text>
<text x="145.3" y="87.4">Q17</text>
<text x="218.6" y="85.4">+24V_A</text>
<text x="227.6" y="85.4">PWR_FLAG</text>
<text x="251.9" y="88.4">30k</text>
<text x="251.9" y="86.1">R48</text>
<text x="322.6" y="88.5">200k</text>
<text x="323.6" y="86.1">R50</text>
<text x="336.8" y="87.3">C10</text>
<text x="347.2" y="84.7">LL-503VC1E-4C</text>
<text x="107.1" y="90.7">25m</text>
<text x="38" y="101.1">SMBJ24CA-TR</text>
<text x="38" y="98.8">D39</text>
<text x="60" y="97.5">C54</text>
<text x="60" y="99.8">10uF</text>
<text x="96" y="98.8">D40</text>
<text x="107.3" y="99.8">R76</text>
<text x="214.9" y="97.5">C58</text>
<text x="214.9" y="99.8">10uF</text>
<text x="251.9" y="98.5">200R</text>
<text x="251.9" y="96.2">R49</text>
<text x="321.8" y="98.8">R51</text>
<text x="321.8" y="101.1">5k36</text>
<text x="83" y="103.8">R73</text>
<text x="83" y="106.1">47k5</text>
<text x="92.3" y="106.8" transform="rotate(-90 92.3 106.8)">BAV20WS-DC</text>
<text x="107.8" y="102.1">1M</text>
<text x="113" y="107.5">U27</text>
<text x="32.6" y="110.7">GND_A</text>
<text x="54.2" y="110.7">GND_A</text>
<text x="83" y="114">R74</text>
<text x="114" y="113.9">VIN</text>
<text x="129.1" y="113.6" transform="rotate(-90 129.1 113.6)">GATE</text>
<text x="138" y="112.8" transform="rotate(-90 138 112.8)">OUT</text>
<text x="152.4" y="111.4">R81</text>
<text x="152.4" y="113.9">100k</text>
<text x="166.4" y="111.4">R82</text>
<text x="166.4" y="113.9">100k</text>
<text x="193.5" y="113.8">4k7</text>
<text x="193.5" y="111.5">R83</text>
<text x="209.2" y="110.7">GND_A</text>
<text x="71.6" y="118.8">24k</text>
<text x="71.6" y="116.5">R70</text>
<text x="83" y="116.3">9k76</text>
<text x="120.2" y="115.2" transform="rotate(-90 120.2 115.2)">SENSE</text>
<text x="138.5" y="117.7">PGD</text>
<text x="114" y="120.2">UVLO/EN</text>
<text x="114" y="122.8">OVLO</text>
<text x="114" y="125.3">GND</text>
<text x="124.1" y="124.7" transform="rotate(-90 124.1 124.7)">PWR</text>
<text x="134.2" y="124.7" transform="rotate(-90 134.2 124.7)">TIMER</text>
<text x="194.8" y="122.8">LL-503VC1E-4C</text>
<text x="194.8" y="120.5">D45</text>
<text x="278.6" y="121.5">GND</text>
<text x="71.6" y="126.7">R71</text>
<text x="71.6" y="129">2k67</text>
<text x="96.8" y="129.2">C55</text>
<text x="96.8" y="131.5">1000pF</text>
<text x="137.2" y="127.9">LM5069</text>
<text x="166.5" y="130.5">Q18</text>
<text x="194.4" y="130.5">Q19</text>
<text x="115.6" y="136.8">14k3</text>
<text x="116.8" y="134.2">R78</text>
<text x="136.2" y="134.3">C56</text>
<text x="136.2" y="136.6">33nF</text>
<text x="149.4" y="136.9">D43</text>
<text x="166.5" y="132.8">PMV213SN,215</text>
<text x="194.4" y="132.8">PMV213SN,215</text>
<text x="149.4" y="139.2">TZMB27-GS08</text>
<text x="110" y="149.3">BAV20WS-DC</text>
<text x="110" y="147">D41</text>
<text x="105" y="157.7">GND_A</text>
<text x="137.1" y="157.1">GND1</text>
<text x="145" y="157.7">PWR_FLAG</text>
<text x="125" y="191.6">Q20</text>
<text x="144.1" y="191.6">Q21</text>
<text x="217.2" y="189.5">+24V_B</text>
<text x="226.3" y="189.5">PWR_FLAG</text>
<text x="105.8" y="194.8">25m</text>
<text x="106" y="192.5">R91</text>
<text x="122.1" y="193.9">AOB1608L</text>
<text x="141.2" y="193.9">AOB1608L</text>
<text x="36.7" y="202.9">D48</text>
<text x="58.7" y="201.6">C63</text>
<text x="58.7" y="203.9">10uF</text>
<text x="94.8" y="202.9">D49</text>
<text x="106" y="203.9">R92</text>
<text x="213.6" y="201.6">C69</text>
<text x="213.6" y="203.9">10uF</text>
<text x="36.7" y="205.2">SMBJ24CA-TR</text>
<text x="81.7" y="208">R89</text>
<text x="106.5" y="206.2">1M</text>
<text x="31.3" y="214.8">GND_B</text>
<text x="52.9" y="214.8">GND_B</text>
<text x="81.7" y="210.3">47k5</text>
<text x="91" y="211" transform="rotate(-90 91 211)">BAV20WS-DC</text>
<text x="111.8" y="211.7">U30</text>
<text x="151.1" y="215.5">R98</text>
<text x="165.1" y="215.5">R99</text>
<text x="192.2" y="215.6">R102</text>
<text x="207.8" y="214.8">GND_B</text>
<text x="70.3" y="220.7">R87</text>
<text x="81.7" y="218.1">R90</text>
<text x="81.7" y="220.4">9k76</text>
<text x="112.8" y="218">VIN</text>
<text x="119" y="219.4" transform="rotate(-90 119 219.4)">SENSE</text>
<text x="127.9" y="217.8" transform="rotate(-90 127.9 217.8)">GATE</text>
<text x="136.8" y="216.9" transform="rotate(-90 136.8 216.9)">OUT</text>
<text x="137.2" y="221.8">PGD</text>
<text x="151.1" y="218">100k</text>
<text x="165.1" y="218">100k</text>
<text x="192.2" y="217.9">4k7</text>
<text x="70.3" y="223">24k</text>
<text x="112.8" y="224.4">UVLO/EN</text>
<text x="112.8" y="226.9">OVLO</text>
<text x="193.5" y="227">LL-503VC1E-4C</text>
<text x="193.5" y="224.7">D54</text>
<text x="70.3" y="230.8">R88</text>
<text x="70.3" y="233.1">2k67</text>
<text x="95.5" y="233.4">C64</text>
<text x="112.8" y="229.5">GND</text>
<text x="122.8" y="228.9" transform="rotate(-90 122.8 228.9)">PWR</text>
<text x="132.9" y="228.9" transform="rotate(-90 132.9 228.9)">TIMER</text>
<text x="135.9" y="232">LM5069</text>
<text x="95.5" y="235.7">1000pF</text>
<text x="115.6" y="238.4">R93</text>
<text x="134.9" y="238.5">C65</text>
<text x="165.2" y="234.6">Q22</text>
<text x="165.2" y="237">PMV213SN,215</text>
<text x="193.2" y="234.6">Q23</text>
<text x="193.2" y="237">PMV213SN,215</text>
<text x="114.3" y="240.9">14k3</text>
<text x="134.9" y="240.8">33nF</text>
<text x="148.1" y="241">D53</text>
<text x="148.1" y="243.3">TZMB27-GS08</text>
<text x="108.7" y="251.2">D51</text>
<text x="108.7" y="253.5">BAV20WS-DC</text>
<text x="103.7" y="261.8">GND_B</text>
<text x="135.8" y="262.5">GND2</text>
<text x="143.8" y="263.1">PWR_FLAG</text>
</g>
<g font-size="1.8" fill="#0f0f0f">
<text x="113" y="35.3">INPUT_24V</text>
<text x="20.3" y="92.4">INPUT_24V</text>
<text x="19" y="196.6">INPUT_24V</text>
</g>
<g font-size="1.8" fill="#a90000">
<text x="135.6" y="31.8" transform="rotate(-90 135.6 31.8)">1</text>
<text x="138.2" y="31.8" transform="rotate(-90 138.2 31.8)">2</text>
<text x="302" y="33.1" transform="rotate(-90 302 33.1)">1</text>
<text x="304.5" y="33.1" transform="rotate(-90 304.5 33.1)">2</text>
<text x="284.2" y="41.3" transform="rotate(-90 284.2 41.3)">1</text>
<text x="284.2" y="49" transform="rotate(-90 284.2 49)">2</text>
<text x="288.9" y="63.2">1</text>
<text x="288.9" y="65.8">2</text>
<text x="308.6" y="65.8">15</text>
<text x="308.6" y="63.2">16</text>
<text x="288.9" y="68.3">3</text>
<text x="288.9" y="70.9">4</text>
<text x="308.6" y="70.9">13</text>
<text x="308.6" y="68.3">14</text>
<text x="288.9" y="73.4">5</text>
<text x="288.9" y="75.9">6</text>
<text x="308.6" y="75.9">11</text>
<text x="308.6" y="73.4">12</text>
<text x="288.9" y="78.5">7</text>
<text x="288.9" y="81">8</text>
<text x="308.6" y="78.5">10</text>
<text x="309.2" y="81">9</text>
<text x="319.8" y="83.9" transform="rotate(-90 319.8 83.9)">3</text>
<text x="299.5" y="85.1" transform="rotate(-90 299.5 85.1)">17</text>
<text x="35.3" y="96" transform="rotate(-90 35.3 96)">1</text>
<text x="123.8" y="92.5">3</text>
<text x="131.4" y="92.5">2</text>
<text x="142.8" y="92.5">2</text>
<text x="150.4" y="92.5">3</text>
<text x="317.2" y="90.2" transform="rotate(-90 317.2 90.2)">2</text>
<text x="319.8" y="90.2" transform="rotate(-90 319.8 90.2)">1</text>
<text x="128" y="98.5" transform="rotate(-90 128 98.5)">1</text>
<text x="147.1" y="98.5" transform="rotate(-90 147.1 98.5)">1</text>
<text x="35.3" y="103.6" transform="rotate(-90 35.3 103.6)">2</text>
<text x="119.1" y="107.4" transform="rotate(-90 119.1 107.4)">1</text>
<text x="128" y="108" transform="rotate(-90 128 108)">10</text>
<text x="136.9" y="107.4" transform="rotate(-90 136.9 107.4)">9</text>
<text x="111.1" y="112.8">2</text>
<text x="111.1" y="119.1">3</text>
<text x="144.1" y="116.6">8</text>
<text x="111.1" y="121.7">4</text>
<text x="111.1" y="124.2">5</text>
<text x="122.9" y="127.7" transform="rotate(-90 122.9 127.7)">7</text>
<text x="133.1" y="127.7" transform="rotate(-90 133.1 127.7)">6</text>
<text x="158" y="130.6">1</text>
<text x="163.6" y="127.7" transform="rotate(-90 163.6 127.7)">3</text>
<text x="186" y="130.6">1</text>
<text x="191.5" y="127.7" transform="rotate(-90 191.5 127.7)">3</text>
<text x="163.6" y="135.3" transform="rotate(-90 163.6 135.3)">2</text>
<text x="191.5" y="135.3" transform="rotate(-90 191.5 135.3)">2</text>
<text x="122.5" y="196.6">3</text>
<text x="130.1" y="196.6">2</text>
<text x="141.5" y="196.6">2</text>
<text x="149.2" y="196.6">3</text>
<text x="34" y="200.1" transform="rotate(-90 34 200.1)">1</text>
<text x="126.7" y="202.6" transform="rotate(-90 126.7 202.6)">1</text>
<text x="145.8" y="202.6" transform="rotate(-90 145.8 202.6)">1</text>
<text x="34" y="207.7" transform="rotate(-90 34 207.7)">2</text>
<text x="117.9" y="211.5" transform="rotate(-90 117.9 211.5)">1</text>
<text x="126.7" y="212.1" transform="rotate(-90 126.7 212.1)">10</text>
<text x="135.6" y="211.5" transform="rotate(-90 135.6 211.5)">9</text>
<text x="109.8" y="216.9">2</text>
<text x="142.8" y="220.7">8</text>
<text x="109.8" y="223.3">3</text>
<text x="109.8" y="225.8">4</text>
<text x="109.8" y="228.3">5</text>
<text x="121.7" y="231.8" transform="rotate(-90 121.7 231.8)">7</text>
<text x="131.8" y="231.8" transform="rotate(-90 131.8 231.8)">6</text>
<text x="162.3" y="231.8" transform="rotate(-90 162.3 231.8)">3</text>
<text x="190.2" y="231.8" transform="rotate(-90 190.2 231.8)">3</text>
<text x="156.8" y="234.7">1</text>
<text x="162.3" y="239.5" transform="rotate(-90 162.3 239.5)">2</text>
<text x="184.7" y="234.7">1</text>
<text x="190.2" y="239.5" transform="rotate(-90 190.2 239.5)">2</text>
</g>
</svg>
